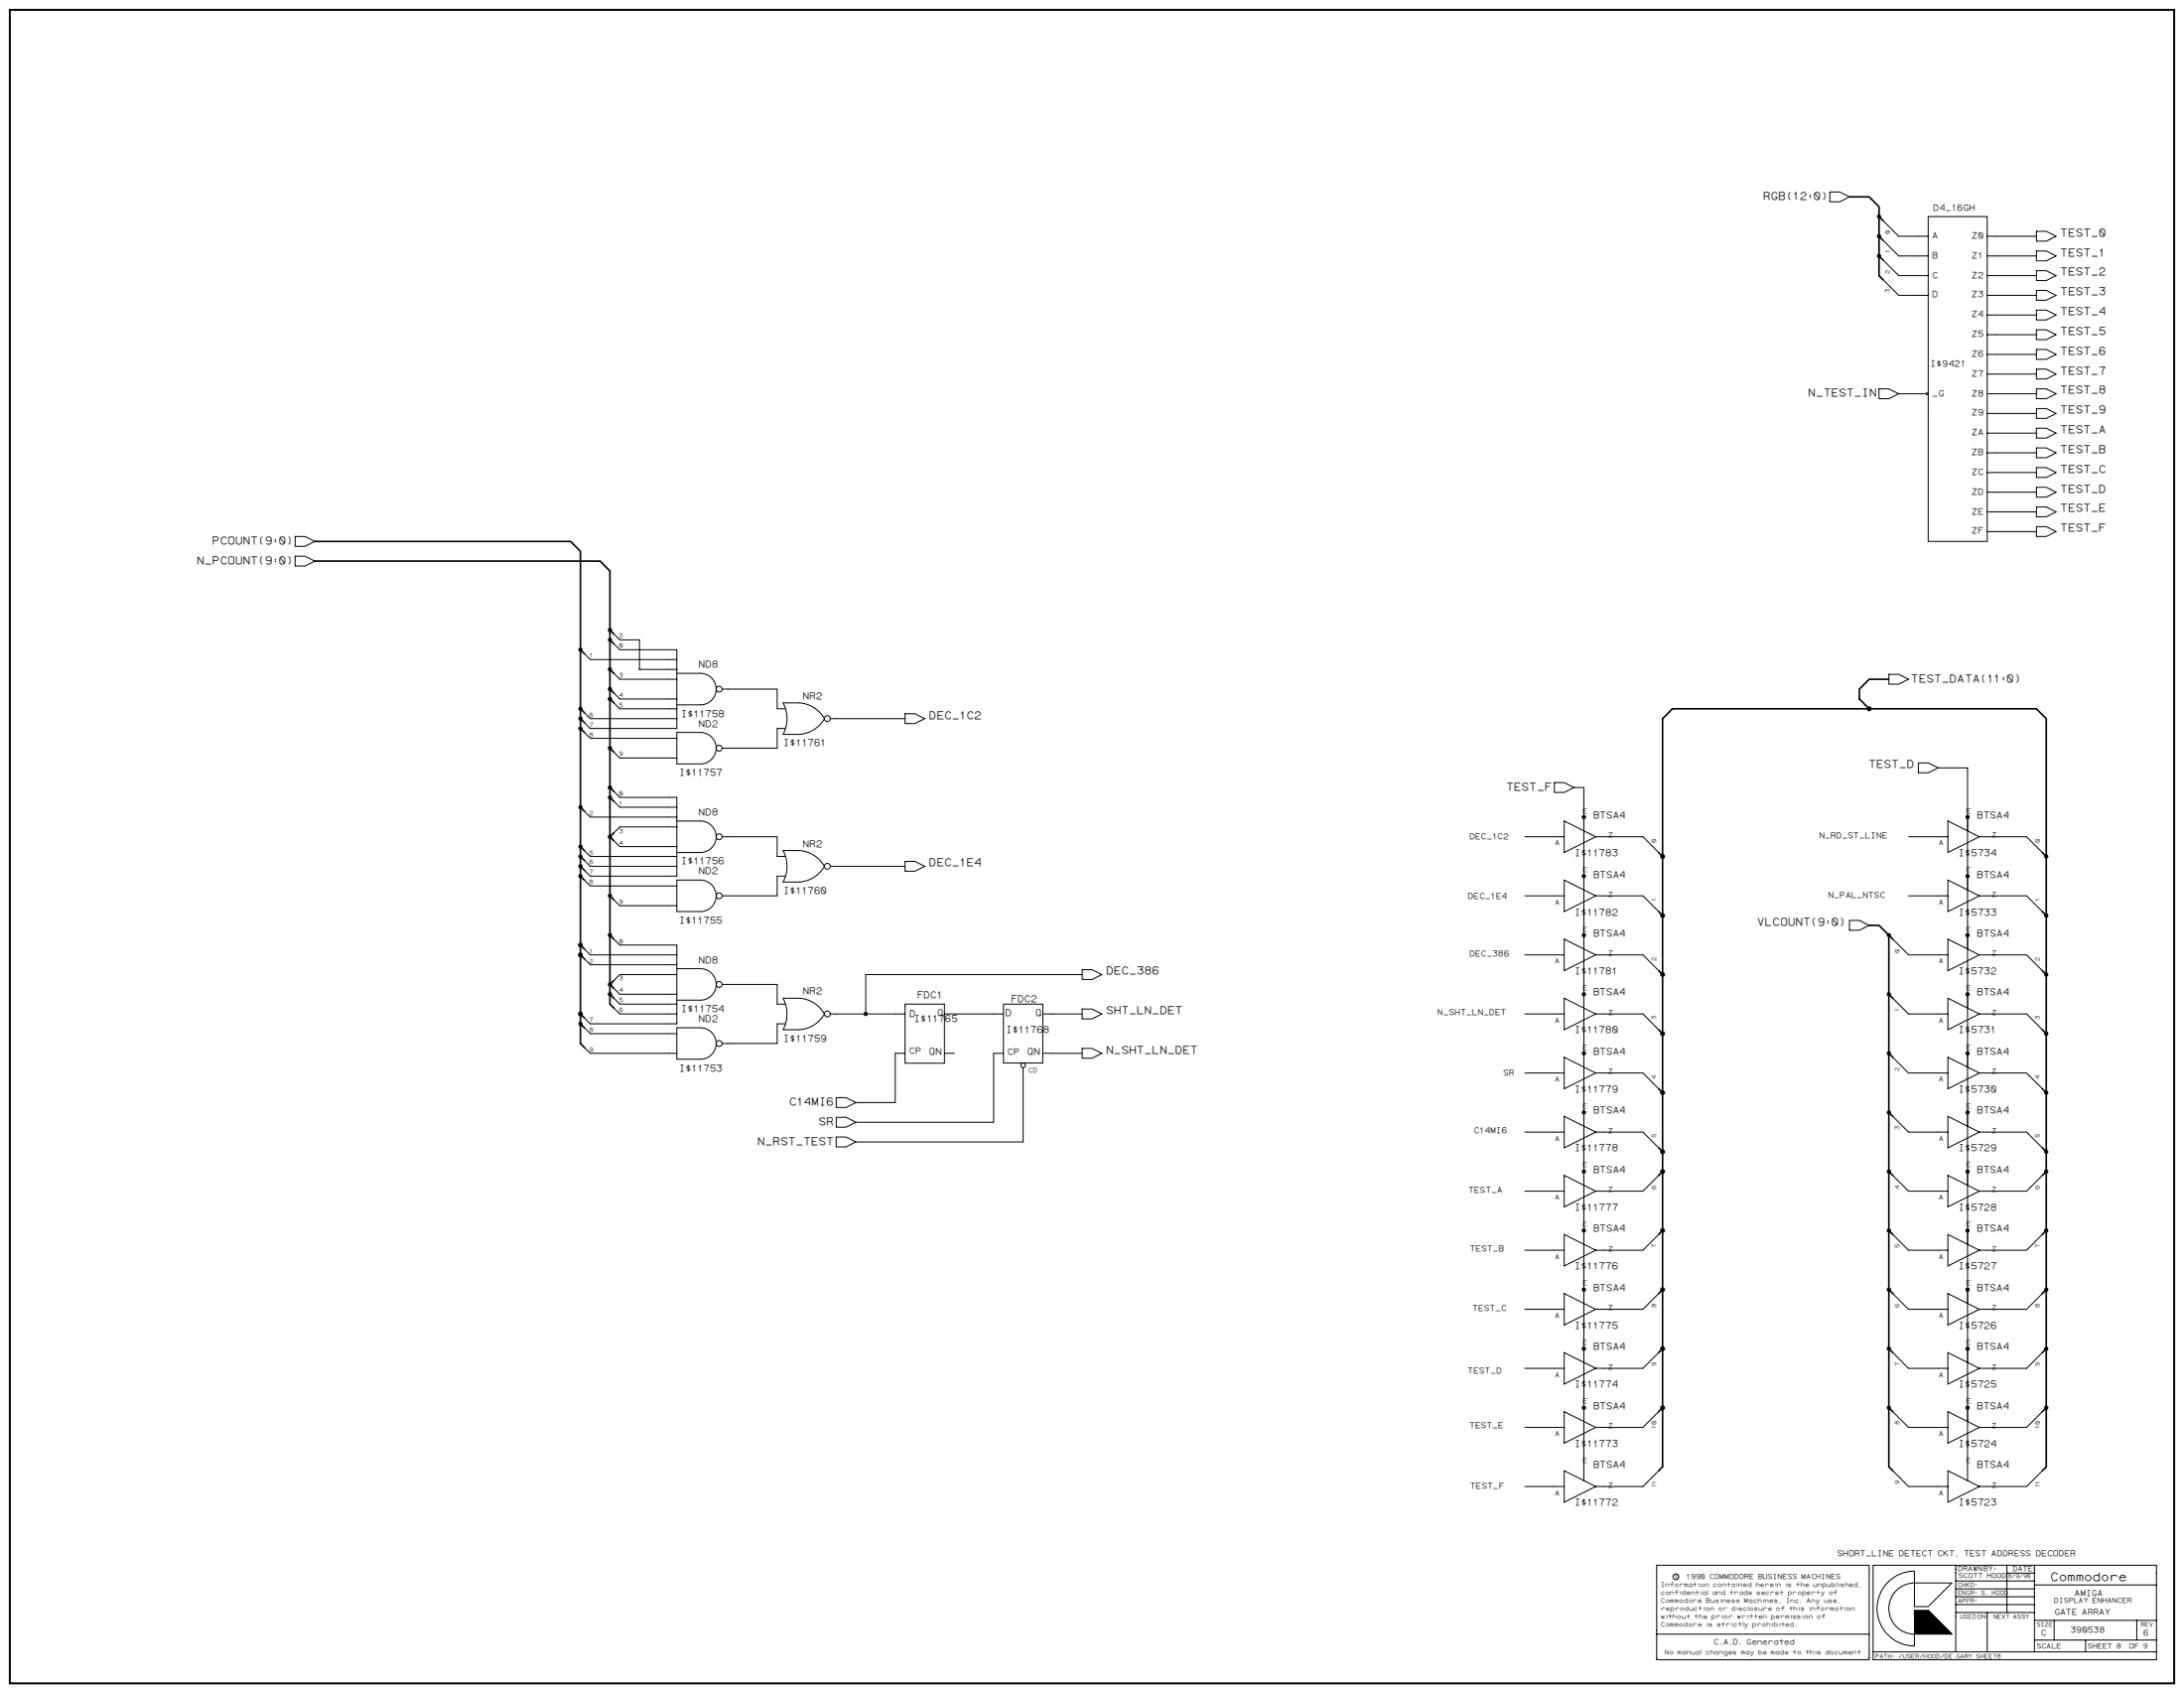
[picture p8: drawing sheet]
<svg xmlns="http://www.w3.org/2000/svg" width="1189mm" height="921mm" viewBox="0 0 1189 921" stroke-linecap="round" stroke-linejoin="round" font-family="sans-serif">
<path d="M5 5h1179v911h-1179z" fill="none" stroke="#fff" stroke-width=".54"/>
<path d="M5 5h1179v911h-1179z" fill="none" stroke="#000" stroke-width="1.1"/>
<g fill="none" stroke="#000" stroke-width=".54">
<path d="M1050 118h32v177h-32zM1050 129h-16M1050 139h-16M1109 129h-27M1109 139h-27M1034 150h16M1109 150h-27M1034 161h16M1109 171h-27M1109 161h-27M1082 193h27M1109 182h-27"/>
<path d="M1023 212h5l6 2-6 3h-5zM1034 214h15M1082 204h27M1109 214h-27M1082 236h27M1109 225h-27M1082 246h27M1109 257h-27M1109 279h-27M1109 268h-27M161 292h5l5 3-5 2h-5zM1109 289h-27"/>
<path d="M161 303h5l5 2-5 3h-5zM318 356l3 3h47M334 345l3 3h11v16h20M334 350l3 3h31v43h-47l-3-3M334 366l3 4h31M334 377l3 3h31M368 366h13a9 9 0 0 1 9 9 9 9 0 0 1-9 8h-13M393 375h30v11h4M1028 367h6l5 3-5 2h-6zM318 388l3 3h47M318 398l3 4h47M334 382l3 4h31"/>
<path d="M368 398h13a9 9 0 0 1 9 9 9 9 0 0 1-9 9h-13zM426 382h9a17 17 0 0 1 14 9 17 17 0 0 1-14 9h-9a18 18 0 0 0 0-18zM427 396h-4v11h-30M452 391h41M493 388h5l5 3-5 3h-5zM334 409l3 3h31M1044 415h6l5 3-5 2h-6zM1055 418h16v388M334 431l3 3h31v43h-47l-3-4M334 436l3 3h31M857 428h5v370M318 441l3 4h47"/>
<path d="M334 457l3 4h31M368 447h13a9 9 0 0 1 9 8 9 9 0 0 1-9 9h-13M368 450h-31l-3 3M393 455h30v11h4M830 455h16M873 455h21M1060 447l17 8-17 9zM1060 455h-21M1103 455h-26M318 463l3 3h47M318 468l3 3h47M318 479l3 3h47"/>
<path d="M368 479h13a9 9 0 0 1 9 8 9 9 0 0 1-9 9h-13zM426 463h9a17 17 0 0 1 14 8 17 17 0 0 1-14 9h-9a18 18 0 0 0 0-17zM427 477h-4v10h-30M452 471h41M493 469h5l5 2-5 3h-5zM1060 479l17 8-17 9zM334 490l3 3h31M830 487h16M873 487h21M1060 487h-21M1077 487h26M318 516l3 4h47"/>
<path d="M334 511l3 3h31v43h-47l-3-3M830 520h16M873 520h21M1007 501h5l5 2-5 3h-5zM1060 511l17 9-17 8zM1060 520h-21M1077 520h26M318 522l3 3h47M334 538l3 3h31M368 527h13a9 9 0 0 1 9 9 9 9 0 0 1-9 8h-13M368 530h-31l-3 3M393 536h30v10h4"/>
<path d="M589 530h-118v22M318 559l3 3h47M334 548l3 4h31M334 543l3 3h31M368 559h13a9 9 0 0 1 9 9 9 9 0 0 1-9 8h-13zM426 543h9a17 17 0 0 1 14 9 17 17 0 0 1-14 8h-9a18 18 0 0 0 0-17zM427 557h-4v11h-30M452 552h41M493 546h21v32h-21zM514 552h32M589 552h-21M589 549h5l6 3-6 2h-5z"/>
<path d="M830 552h16M873 552h21M1060 543l17 9-17 8zM1060 552h-21M1103 552h-26M318 570l3 3h47M493 573h-6v27h-21M514 573h5M546 573h-5v38h-75M589 573h-21M1060 575l17 9-17 8zM455 597h6l5 3-5 3h-6z"/>
<path d="M557 584v37h-91M830 584h16M873 584h21M1039 584h21M1103 584h-26M455 619h6l5 2-5 3h-6zM455 608h6l5 3-5 2h-6zM830 616h16M873 616h21M1039 616h21M1060 607l17 9-17 9zM1103 616h-26"/>
<path d="M1060 640l17 8-17 9zM830 648h16M873 648h21M1039 648h21M1103 648h-26M1060 672l17 8-17 9zM830 680h16M873 680h21M1060 680h-21M1077 680h26M830 712h16M873 712h21"/>
<path d="M1060 704l17 8-17 9zM1060 712h-21M1103 712h-26M1060 736l17 8-17 9zM830 744h16M873 744h21M1039 744h21M1103 744h-26M830 777h16M873 777h21M1039 777h21M1060 768l17 9-17 8z"/>
<path d="M1103 777h-26M830 809h16M873 809h21M1060 800l17 9-17 8zM1060 809h-21M1103 809h-26M1065 852v47M1092 852v25M1092 856h15M1107 852v47M1028 861a20 20 0 0 0-5 22 20 20 0 0 0 19 13v-20h8l12 13h-20a14 14 0 0 1-14-14 14 14 0 0 1 14-14h20l-12 13h-8v-19a20 20 0 0 0-14 6zM1042 877h9"/>
<path d="M1042 878h10M1042 879h11M1042 877h8M1042 878h9M1042 879h10M1042 880h11M1042 876h8M1065 877h42M1065 873h42M1065 869h42M1065 864h42M1065 860h42"/>
<path d="M1082 877v22M1107 862h67M902 889v14h115v-51h-115v37h115M1020 899v4h154v-51h-154v47h154M1042 882h13M1042 881h12M1042 883h14M1042 884h15M1042 885h16M1042 886h17M1042 887h18M1042 888h19"/>
<path d="M1042 882h14M1042 883h15M1042 884h16M1042 885h17M1042 886h18M1042 887h19M1042 889h20M1042 880h12M1042 881h13M1042 888h20M1107 892h67M1107 882h67"/>
<path d="M1118 882v10M1135 892v7M1163 882v10"/>
<circle cx="1023" cy="118" r=".9"/>
<circle cx="1023" cy="129" r=".9"/>
<circle cx="1023" cy="139" r=".9"/>
<circle cx="1049" cy="214" r=".5"/>
<circle cx="316" cy="353" r=".9"/>
<circle cx="332" cy="343" r=".9"/>
<circle cx="332" cy="348" r=".9"/>
<circle cx="332" cy="375" r=".9"/>
<circle cx="332" cy="364" r=".9"/>
<circle cx="391" cy="375" r="1.6"/>
<circle cx="316" cy="391" r=".9"/>
<circle cx="316" cy="396" r=".9"/>
<circle cx="316" cy="386" r=".9"/>
<circle cx="332" cy="380" r=".9"/>
<circle cx="450" cy="391" r="1.6"/>
<circle cx="332" cy="407" r=".9"/>
<circle cx="391" cy="407" r="1.6"/>
<circle cx="316" cy="439" r=".9"/>
<circle cx="332" cy="428" r=".9"/>
<circle cx="332" cy="434" r=".9"/>
<circle cx="332" cy="455" r=".9"/>
<circle cx="391" cy="455" r="1.6"/>
<circle cx="862" cy="445" r=".9"/>
<circle cx="1071" cy="445" r=".9"/>
<circle cx="316" cy="477" r=".9"/>
<circle cx="316" cy="466" r=".9"/>
<circle cx="316" cy="471" r=".9"/>
<circle cx="316" cy="461" r=".9"/>
<circle cx="450" cy="471" r="1.6"/>
<circle cx="862" cy="477" r=".9"/>
<circle cx="1071" cy="477" r=".9"/>
<circle cx="1114" cy="466" r=".9"/>
<circle cx="332" cy="487" r=".9"/>
<circle cx="391" cy="487" r="1.6"/>
<circle cx="1114" cy="498" r=".9"/>
<circle cx="332" cy="509" r=".9"/>
<circle cx="862" cy="509" r=".9"/>
<circle cx="1028" cy="509" r=".9"/>
<circle cx="1071" cy="509" r=".9"/>
<circle cx="332" cy="536" r=".9"/>
<circle cx="391" cy="536" r="1.6"/>
<circle cx="1114" cy="530" r=".9"/>
<circle cx="316" cy="557" r=".9"/>
<circle cx="332" cy="541" r=".9"/>
<circle cx="450" cy="552" r="1.6"/>
<circle cx="471" cy="552" r=".9"/>
<circle cx="862" cy="541" r=".9"/>
<circle cx="1028" cy="541" r=".9"/>
<circle cx="1071" cy="541" r=".9"/>
<circle cx="391" cy="568" r="1.6"/>
<circle cx="862" cy="573" r=".9"/>
<circle cx="1028" cy="573" r=".9"/>
<circle cx="1071" cy="573" r=".9"/>
<circle cx="1114" cy="562" r=".9"/>
<circle cx="1114" cy="595" r=".9"/>
<circle cx="862" cy="605" r=".9"/>
<circle cx="1028" cy="605" r=".9"/>
<circle cx="1071" cy="605" r=".9"/>
<circle cx="862" cy="637" r=".9"/>
<circle cx="1028" cy="637" r=".9"/>
<circle cx="1071" cy="637" r=".9"/>
<circle cx="1114" cy="627" r=".9"/>
<circle cx="1114" cy="637" r=".9"/>
<circle cx="862" cy="669" r=".9"/>
<circle cx="1028" cy="669" r=".9"/>
<circle cx="1071" cy="669" r=".9"/>
<circle cx="1114" cy="669" r=".9"/>
<circle cx="862" cy="702" r=".9"/>
<circle cx="1028" cy="702" r=".9"/>
<circle cx="1071" cy="702" r=".9"/>
<circle cx="1114" cy="702" r=".9"/>
<circle cx="862" cy="734" r=".9"/>
<circle cx="1028" cy="734" r=".9"/>
<circle cx="1071" cy="734" r=".9"/>
<circle cx="1114" cy="734" r=".9"/>
<circle cx="862" cy="766" r=".9"/>
<circle cx="1028" cy="766" r=".9"/>
<circle cx="1071" cy="766" r=".9"/>
<circle cx="1114" cy="766" r=".9"/>
<circle cx="912" cy="858" r="1.6"/>
</g>
<g fill="#000">
<circle cx="1023" cy="118" r=".9"/>
<circle cx="1023" cy="129" r=".9"/>
<circle cx="1023" cy="139" r=".9"/>
<circle cx="316" cy="353" r=".9"/>
<circle cx="332" cy="343" r=".9"/>
<circle cx="332" cy="348" r=".9"/>
<circle cx="332" cy="364" r=".9"/>
<circle cx="332" cy="375" r=".9"/>
<circle cx="316" cy="391" r=".9"/>
<circle cx="316" cy="396" r=".9"/>
<circle cx="316" cy="386" r=".9"/>
<circle cx="332" cy="380" r=".9"/>
<circle cx="1017" cy="386" r=".9"/>
<circle cx="332" cy="407" r=".9"/>
<circle cx="316" cy="439" r=".9"/>
<circle cx="332" cy="428" r=".9"/>
<circle cx="332" cy="434" r=".9"/>
<circle cx="332" cy="455" r=".9"/>
<circle cx="862" cy="445" r=".9"/>
<circle cx="1071" cy="445" r=".9"/>
<circle cx="316" cy="466" r=".9"/>
<circle cx="316" cy="471" r=".9"/>
<circle cx="316" cy="477" r=".9"/>
<circle cx="316" cy="461" r=".9"/>
<circle cx="862" cy="477" r=".9"/>
<circle cx="905" cy="466" r=".9"/>
<circle cx="1071" cy="477" r=".9"/>
<circle cx="1114" cy="466" r=".9"/>
<circle cx="332" cy="487" r=".9"/>
<circle cx="905" cy="498" r=".9"/>
<circle cx="1114" cy="498" r=".9"/>
<circle cx="316" cy="514" r=".9"/>
<circle cx="316" cy="520" r=".9"/>
<circle cx="332" cy="509" r=".9"/>
<circle cx="862" cy="509" r=".9"/>
<circle cx="1028" cy="509" r=".9"/>
<circle cx="1071" cy="509" r=".9"/>
<circle cx="332" cy="536" r=".9"/>
<circle cx="905" cy="530" r=".9"/>
<circle cx="1114" cy="530" r=".9"/>
<circle cx="316" cy="552" r=".9"/>
<circle cx="316" cy="557" r=".9"/>
<circle cx="332" cy="541" r=".9"/>
<circle cx="471" cy="552" r=".9"/>
<circle cx="862" cy="541" r=".9"/>
<circle cx="1028" cy="541" r=".9"/>
<circle cx="1071" cy="541" r=".9"/>
<circle cx="862" cy="573" r=".9"/>
<circle cx="905" cy="562" r=".9"/>
<circle cx="1028" cy="573" r=".9"/>
<circle cx="1071" cy="573" r=".9"/>
<circle cx="1114" cy="562" r=".9"/>
<circle cx="905" cy="595" r=".9"/>
<circle cx="1114" cy="595" r=".9"/>
<circle cx="862" cy="605" r=".9"/>
<circle cx="1028" cy="605" r=".9"/>
<circle cx="1071" cy="605" r=".9"/>
<circle cx="862" cy="637" r=".9"/>
<circle cx="905" cy="627" r=".9"/>
<circle cx="905" cy="637" r=".9"/>
<circle cx="1028" cy="637" r=".9"/>
<circle cx="1071" cy="637" r=".9"/>
<circle cx="1114" cy="627" r=".9"/>
<circle cx="1114" cy="637" r=".9"/>
<circle cx="862" cy="669" r=".9"/>
<circle cx="905" cy="669" r=".9"/>
<circle cx="1028" cy="669" r=".9"/>
<circle cx="1071" cy="669" r=".9"/>
<circle cx="1114" cy="669" r=".9"/>
<circle cx="862" cy="702" r=".9"/>
<circle cx="905" cy="702" r=".9"/>
<circle cx="1028" cy="702" r=".9"/>
<circle cx="1071" cy="702" r=".9"/>
<circle cx="1114" cy="702" r=".9"/>
<circle cx="862" cy="734" r=".9"/>
<circle cx="905" cy="734" r=".9"/>
<circle cx="1028" cy="734" r=".9"/>
<circle cx="1071" cy="734" r=".9"/>
<circle cx="1114" cy="734" r=".9"/>
<circle cx="862" cy="766" r=".9"/>
<circle cx="905" cy="766" r=".9"/>
<circle cx="1028" cy="766" r=".9"/>
<circle cx="1071" cy="766" r=".9"/>
<circle cx="1114" cy="766" r=".9"/>
</g>
<g fill="none" stroke="#000" stroke-width=".89">
<path d="M1007 107h10l6 5v38M171 295h140l5 5v268l2 2M171 305h156l5 6v235l2 2M316 353l2 3M332 348l2 2M332 343l2 2M332 375l2 2M332 364l2 2M1028 370h-11l-5 5v5l5 6h92l5 5v407M316 396l2 2M316 391l2 2M316 386l2 2"/>
<path d="M332 380l2 2M1017 386h-107l-5 5v407M332 407l2 2M316 439l2 2M332 434l2 2M332 428l2 3M334 453l-2 2 2 2M316 477l2 2M316 471l2 2M316 466l2 2M316 461l2 2M332 487l2 3"/>
<path d="M316 520l2 2M316 514l2 2M332 509l2 2M1017 503h6l5 6v289M334 533l-2 3 2 2M316 557l2 2M316 552l2 2M332 541l2 2"/>
<circle cx="1017" cy="386" r=".9"/>
<circle cx="905" cy="466" r=".9"/>
<circle cx="905" cy="498" r=".9"/>
<circle cx="316" cy="520" r=".9"/>
<circle cx="316" cy="514" r=".9"/>
<circle cx="905" cy="530" r=".9"/>
<circle cx="316" cy="552" r=".9"/>
<circle cx="905" cy="562" r=".9"/>
<circle cx="905" cy="595" r=".9"/>
<circle cx="905" cy="627" r=".9"/>
<circle cx="905" cy="637" r=".9"/>
<circle cx="905" cy="669" r=".9"/>
<circle cx="905" cy="702" r=".9"/>
<circle cx="905" cy="734" r=".9"/>
<circle cx="905" cy="766" r=".9"/>
</g>
<path d="M546 546h22v32h-22z" fill="#fff"/>
<g fill="none" stroke="#000" stroke-width=".54">
<path d="M996 104h5l6 3-6 3h-5zM1025 120l9 9M1025 131l9 8M1109 126h5l5 3-5 2h-5zM1109 137h5l5 2-5 3h-5zM1025 152l9 9M1025 141l9 9M1109 147h5l5 3-5 3h-5zM1109 158h5l5 3-5 2h-5zM1109 179h5l5 3-5 3h-5zM1109 169h5l5 2-5 3h-5zM1109 190h5l5 3-5 2h-5z"/>
<path d="M1109 201h5l5 3-5 2h-5zM1109 212h5l5 2-5 3h-5zM1109 233h5l5 3-5 2h-5zM1109 222h5l5 3-5 3h-5zM1109 244h5l5 2-5 3h-5zM1109 254h5l5 3-5 3h-5zM1109 276h5l5 3-5 2h-5zM1109 265h5l5 3-5 2h-5zM1109 287h5l5 2-5 3h-5zM846 426h5l6 2-6 3h-5zM846 455h5M851 447l18 8-18 9z"/>
<path d="M862 445v7M869 455h4M894 455l9 9M1103 455l9 9M851 479l18 8-18 9zM862 477v7M846 487h5M869 487h4M894 487l9 9M1103 487l9 9M846 520h5M851 511l18 9-18 8z"/>
<path d="M862 509v7M869 520h4M894 520l9 8M1030 511l9 9M1103 520l9 8M589 528h5l6 2-6 3h-5zM546 546h22v32h-22zM846 552h5M851 543l18 9-18 8zM862 541v7M869 552h4M894 552l9 8"/>
<path d="M1030 543l9 9M1103 552l9 8M589 570h5l6 3-6 3h-5zM851 575l18 9-18 8zM862 573v8M1030 575l9 9M557 581v3M846 584h5M869 584h4M894 584l9 8M1103 584l9 8M846 616h5"/>
<path d="M851 607l18 9-18 9zM862 605v8M869 616h4M894 616l9 9M1030 607l9 9M1103 616l9 9M851 640l18 8-18 9zM862 637v8M903 640l-9 8M1030 640l9 8M1112 640l-9 8M846 648h5"/>
<path d="M869 648h4M851 672l18 8-18 9zM862 669v8M903 672l-9 8M1030 672l9 8M1112 672l-9 8M846 680h5M869 680h4M846 712h5M851 704l18 8-18 9zM862 702v7M869 712h4"/>
<path d="M903 704l-9 8M1030 704l9 8M1112 704l-9 8M851 736l18 8-18 9zM862 734v7M903 736l-9 8M1030 736l9 8M1112 736l-9 8M846 744h5M869 744h4M846 777h5M851 768l18 9-18 8z"/>
<path d="M862 766v7M869 777h4M903 768l-9 9M1030 768l9 9M1112 768l-9 9M862 798v8M846 809h5M851 800l18 9-18 8zM869 809h4M903 800l-9 9M1030 800l9 9M1112 800l-9 9"/>
<circle cx="557" cy="580" r="1.3"/>
</g>
<g fill="none" stroke="#000" stroke-width=".89">
<path d="M1023 118l2 2M1023 139l2 2M1023 129l2 2M1023 150l2 2M903 464l2 2M1112 464l2 2M903 496l2 2M1112 496l2 2M1028 509l2 2M903 528l2 2M1112 528l2 2M1028 541l2 2"/>
<path d="M903 560l2 2M1028 573l2 2M1112 560l2 2M903 592l2 3M1112 592l2 3M1028 605l2 2M903 625l2 2M905 637l-2 3M1028 637l2 3M1112 625l2 2M1114 637l-2 3M905 669l-2 3"/>
<path d="M1028 669l2 3M1114 669l-2 3M905 702l-2 2M1028 702l2 2M1114 702l-2 2M905 734l-2 2M1028 734l2 2M1114 734l-2 2M905 766l-2 2M1028 766l2 2M1114 766l-2 2M905 798l-2 2"/>
<path d="M1028 798l2 2M1114 798l-2 2"/>
</g>
<text font-size="6.5" x="1116" y="860">Commodore</text>
<g font-size="6">
<text x="960" y="108">RGB(12:0)</text>
<text x="1121" y="128">TEST_0</text>
<text x="1121" y="139">TEST_1</text>
<text x="1121" y="150">TEST_2</text>
<text x="1121" y="161">TEST_3</text>
<text x="1121" y="171">TEST_4</text>
<text x="1121" y="182">TEST_5</text>
<text x="1121" y="193">TEST_6</text>
<text x="1121" y="203">TEST_7</text>
<text x="984" y="216">N_TEST_IN</text>
<text x="1121" y="214">TEST_8</text>
<text x="1121" y="225">TEST_9</text>
<text x="1121" y="236">TEST_A</text>
<text x="1121" y="246">TEST_B</text>
<text x="1121" y="257">TEST_C</text>
<text x="1121" y="268">TEST_D</text>
<text x="1121" y="278">TEST_E</text>
<text x="1121" y="289">TEST_F</text>
<text x="115" y="296">PCOUNT(9:0)</text>
<text x="107" y="307">N_PCOUNT(9:0)</text>
<text x="1040" y="371">TEST_DATA(11:0)</text>
<text x="506" y="391">DEC_1C2</text>
<text x="1017" y="418">TEST_D</text>
<text x="820" y="430">TEST_F</text>
<text x="506" y="471">DEC_1E4</text>
<text x="956" y="503">VLCOUNT(9:0)</text>
<text x="602" y="530">DEC_386</text>
<text x="602" y="552">SHT_LN_DET</text>
<text x="602" y="573">N_SHT_LN_DET</text>
<text x="430" y="601">C14MI6</text>
<text x="446" y="612">SR</text>
<text x="412" y="623">N_RST_TEST</text>
</g>
<g font-size="5.2">
<text x="380" y="363">ND8</text>
<text x="437" y="380">NR2</text>
<text x="371" y="390">I$11758</text>
<text x="380" y="395">ND2</text>
<text x="426" y="406">I$11761</text>
<text x="370" y="422">I$11757</text>
<text x="380" y="443">ND8</text>
<text x="867" y="445">BTSA4</text>
<text x="1076" y="445">BTSA4</text>
<text x="437" y="461">NR2</text>
<text x="857" y="466">I$11783</text>
<text x="1066" y="466">I$5734</text>
<text x="371" y="470">I$11756</text>
<text x="380" y="476">ND2</text>
<text x="867" y="477">BTSA4</text>
<text x="1076" y="477">BTSA4</text>
<text x="426" y="486">I$11760</text>
<text x="857" y="498">I$11782</text>
<text x="1066" y="498">I$5733</text>
<text x="370" y="502">I$11755</text>
<text x="867" y="509">BTSA4</text>
<text x="1076" y="509">BTSA4</text>
<text x="380" y="524">ND8</text>
<text x="857" y="530">I$11781</text>
<text x="1066" y="530">I$5732</text>
<text x="437" y="541">NR2</text>
<text x="499" y="543">FDC1</text>
<text x="550" y="545">FDC2</text>
<text x="867" y="542">BTSA4</text>
<text x="1076" y="542">BTSA4</text>
<text x="371" y="551">I$11754</text>
<text x="380" y="556">ND2</text>
<text x="495" y="553">D</text>
<text x="498" y="556">I$11765</text>
<text x="510" y="553">Q</text>
<text x="547" y="553">D</text>
<text x="564" y="553">Q</text>
<text x="547" y="562">I$11768</text>
<text x="857" y="562">I$11780</text>
<text x="1066" y="562">I$5731</text>
<text x="426" y="567">I$11759</text>
<text x="506" y="574">QN</text>
<text x="559" y="574">QN</text>
<text x="867" y="574">BTSA4</text>
<text x="1076" y="574">BTSA4</text>
<text x="370" y="583">I$11753</text>
<text x="857" y="594">I$11779</text>
<text x="1066" y="594">I$5730</text>
<text x="867" y="606">BTSA4</text>
<text x="1076" y="606">BTSA4</text>
<text x="857" y="626">I$11778</text>
<text x="1066" y="626">I$5729</text>
<text x="867" y="638">BTSA4</text>
<text x="1076" y="638">BTSA4</text>
<text x="857" y="659">I$11777</text>
<text x="1066" y="659">I$5728</text>
<text x="867" y="670">BTSA4</text>
<text x="1076" y="670">BTSA4</text>
<text x="857" y="691">I$11776</text>
<text x="1066" y="691">I$5727</text>
<text x="867" y="702">BTSA4</text>
<text x="1076" y="702">BTSA4</text>
<text x="857" y="723">I$11775</text>
<text x="1066" y="723">I$5726</text>
<text x="867" y="734">BTSA4</text>
<text x="1076" y="734">BTSA4</text>
<text x="857" y="755">I$11774</text>
<text x="1066" y="755">I$5725</text>
<text x="867" y="767">BTSA4</text>
<text x="1076" y="767">BTSA4</text>
<text x="857" y="787">I$11773</text>
<text x="1066" y="787">I$5724</text>
<text x="867" y="799">BTSA4</text>
<text x="1076" y="799">BTSA4</text>
<text x="857" y="819">I$11772</text>
<text x="1066" y="819">I$5723</text>
</g>
<g font-size="4.8">
<text x="1052" y="115">D4_16GH</text>
<text x="1052" y="130">A</text>
<text x="1073" y="130">Z0</text>
<text x="1052" y="140">B</text>
<text x="1073" y="140">Z1</text>
<text x="1052" y="151">C</text>
<text x="1073" y="151">Z2</text>
<text x="1052" y="162">D</text>
<text x="1073" y="162">Z3</text>
<text x="1073" y="172">Z4</text>
<text x="1073" y="183">Z5</text>
<text x="1073" y="194">Z6</text>
<text x="1051" y="199">I$9421</text>
<text x="1073" y="205">Z7</text>
<text x="1052" y="215">_G</text>
<text x="1073" y="215">Z8</text>
<text x="1073" y="226">Z9</text>
<text x="1073" y="237">ZA</text>
<text x="1073" y="247">ZB</text>
<text x="1073" y="258">ZC</text>
<text x="1073" y="269">ZD</text>
<text x="1073" y="280">ZE</text>
<text x="1073" y="290">ZF</text>
<text x="495" y="573">CP</text>
<text x="548" y="574">CP</text>
</g>
<g font-size="4.5">
<text x="990" y="456">N_RD_ST_LINE</text>
<text x="800" y="457">DEC_1C2</text>
<text x="799" y="489">DEC_1E4</text>
<text x="995" y="489">N_PAL_NTSC</text>
<text x="800" y="521">DEC_386</text>
<text x="782" y="552">N_SHT_LN_DET</text>
<text x="818" y="585">SR</text>
<text x="802" y="616">C14MI6</text>
<text x="799" y="649">TEST_A</text>
<text x="800" y="681">TEST_B</text>
<text x="801" y="713">TEST_C</text>
<text x="799" y="747">TEST_D</text>
<text x="800" y="777">TEST_E</text>
<text x="800" y="810">TEST_F</text>
<text x="1000" y="847">SHORT_LINE DETECT CKT, TEST ADDRESS DECODER</text>
<text x="1129" y="868">AMIGA</text>
<text x="1118" y="879">GATE ARRAY</text>
<text x="1111" y="890">C</text>
<text x="1127" y="888">390538</text>
<text x="1167" y="890">6</text>
</g>
<text font-size="4.2" x="933" y="894">C.A.D. Generated</text>
<g font-size="3.9">
<text x="861" y="442">E</text>
<text x="1070" y="442">E</text>
<text x="875" y="456">Z</text>
<text x="1084" y="456">Z</text>
<text x="846" y="460">A</text>
<text x="1055" y="460">A</text>
<text x="861" y="474">E</text>
<text x="1070" y="474">E</text>
<text x="875" y="488">Z</text>
<text x="1084" y="488">Z</text>
<text x="846" y="492">A</text>
<text x="1055" y="492">A</text>
<text x="861" y="506">E</text>
<text x="1070" y="506">E</text>
<text x="875" y="520">Z</text>
<text x="1084" y="520">Z</text>
<text x="846" y="524">A</text>
<text x="1055" y="524">A</text>
<text x="861" y="539">E</text>
<text x="1070" y="539">E</text>
<text x="846" y="556">A</text>
<text x="875" y="552">Z</text>
<text x="1055" y="556">A</text>
<text x="1084" y="552">Z</text>
<text x="861" y="571">E</text>
<text x="1070" y="571">E</text>
<text x="875" y="584">Z</text>
<text x="1084" y="584">Z</text>
<text x="846" y="589">A</text>
<text x="1055" y="589">A</text>
<text x="861" y="603">E</text>
<text x="1070" y="603">E</text>
<text x="875" y="616">Z</text>
<text x="1084" y="616">Z</text>
<text x="846" y="621">A</text>
<text x="1055" y="621">A</text>
<text x="861" y="635">E</text>
<text x="1070" y="635">E</text>
<text x="846" y="653">A</text>
<text x="875" y="648">Z</text>
<text x="1055" y="653">A</text>
<text x="1084" y="648">Z</text>
<text x="861" y="667">E</text>
<text x="1070" y="667">E</text>
<text x="875" y="681">Z</text>
<text x="1084" y="681">Z</text>
<text x="846" y="685">A</text>
<text x="1055" y="685">A</text>
<text x="861" y="699">E</text>
<text x="1070" y="699">E</text>
<text x="875" y="713">Z</text>
<text x="1084" y="713">Z</text>
<text x="846" y="717">A</text>
<text x="1055" y="717">A</text>
<text x="861" y="731">E</text>
<text x="1070" y="731">E</text>
<text x="846" y="749">A</text>
<text x="875" y="745">Z</text>
<text x="1055" y="749">A</text>
<text x="1084" y="745">Z</text>
<text x="861" y="764">E</text>
<text x="1070" y="764">E</text>
<text x="875" y="777">Z</text>
<text x="1084" y="777">Z</text>
<text x="846" y="781">A</text>
<text x="1055" y="781">A</text>
<text x="861" y="796">E</text>
<text x="1070" y="796">E</text>
<text x="875" y="809">Z</text>
<text x="1084" y="809">Z</text>
<text x="846" y="813">A</text>
<text x="1055" y="813">A</text>
<text x="1066" y="855">DRAWNBY:</text>
<text x="1096" y="855">DATE</text>
<text x="918" y="859">1990 COMMODORE BUSINESS MACHINES</text>
<text x="1066" y="858">SCOTT HOOD</text>
<text x="1118" y="872">DISPLAY ENHANCER</text>
<text x="1109" y="897">SCALE</text>
<text x="1136" y="897">SHEET 8</text>
<text x="1159" y="897">OF 9</text>
</g>
<text font-size="3.6" x="560" y="583">CD</text>
<g font-size="3.5">
<text x="904" y="863">Information contained herein is the unpublished,</text>
<text x="912" y="859">c</text>
<text x="904" y="868">confidential and trade secret property of</text>
<text x="904" y="872">Commodore Business Machines, Inc. Any use,</text>
<text x="904" y="876">reproduction or disclosure of this information</text>
<text x="904" y="881">without the prior written permission of</text>
<text x="904" y="885">Commodore is strictly prohibited.</text>
<text x="906" y="900">No manual changes may be made to this document</text>
</g>
<g font-size="3.3">
<text x="1029" y="127" transform="rotate(-90 1029 127)">0</text>
<text x="1029" y="138" transform="rotate(-90 1029 138)">1</text>
<text x="1029" y="149" transform="rotate(-90 1029 149)">2</text>
<text x="1029" y="160" transform="rotate(-90 1029 160)">3</text>
<text x="337" y="347">2</text>
<text x="337" y="352">0</text>
<text x="321" y="358">1</text>
<text x="337" y="368">3</text>
<text x="337" y="379">4</text>
<text x="321" y="390">6</text>
<text x="337" y="385">5</text>
<text x="321" y="395">7</text>
<text x="321" y="401">8</text>
<text x="337" y="411">9</text>
<text x="337" y="433">0</text>
<text x="321" y="443">2</text>
<text x="337" y="438">1</text>
<text x="337" y="453">3</text>
<text x="337" y="460">4</text>
<text x="901" y="458" transform="rotate(-90 901 458)">0</text>
<text x="1110" y="458" transform="rotate(-90 1110 458)">0</text>
<text x="321" y="465">5</text>
<text x="321" y="470">6</text>
<text x="321" y="476">7</text>
<text x="321" y="481">8</text>
<text x="337" y="492">9</text>
<text x="901" y="491" transform="rotate(-90 901 491)">1</text>
<text x="1110" y="491" transform="rotate(-90 1110 491)">1</text>
<text x="337" y="513">0</text>
<text x="321" y="518">1</text>
<text x="1034" y="518" transform="rotate(-90 1034 518)">0</text>
<text x="321" y="524">2</text>
<text x="901" y="523" transform="rotate(-90 901 523)">2</text>
<text x="1110" y="523" transform="rotate(-90 1110 523)">2</text>
<text x="337" y="533">3</text>
<text x="337" y="540">4</text>
<text x="337" y="545">5</text>
<text x="337" y="551">6</text>
<text x="1034" y="550" transform="rotate(-90 1034 550)">1</text>
<text x="321" y="556">7</text>
<text x="901" y="555" transform="rotate(-90 901 555)">3</text>
<text x="1110" y="555" transform="rotate(-90 1110 555)">3</text>
<text x="321" y="561">8</text>
<text x="321" y="572">9</text>
<text x="901" y="587" transform="rotate(-90 901 587)">4</text>
<text x="1034" y="583" transform="rotate(-90 1034 583)">2</text>
<text x="1110" y="587" transform="rotate(-90 1110 587)">4</text>
<text x="1034" y="615" transform="rotate(-90 1034 615)">3</text>
<text x="901" y="619" transform="rotate(-90 901 619)">5</text>
<text x="1110" y="619" transform="rotate(-90 1110 619)">5</text>
<text x="901" y="647" transform="rotate(-90 901 647)">6</text>
<text x="1034" y="647" transform="rotate(-90 1034 647)">4</text>
<text x="1110" y="647" transform="rotate(-90 1110 647)">6</text>
<text x="901" y="679" transform="rotate(-90 901 679)">7</text>
<text x="1034" y="679" transform="rotate(-90 1034 679)">5</text>
<text x="1110" y="679" transform="rotate(-90 1110 679)">7</text>
<text x="901" y="711" transform="rotate(-90 901 711)">8</text>
<text x="1034" y="711" transform="rotate(-90 1034 711)">6</text>
<text x="1110" y="711" transform="rotate(-90 1110 711)">8</text>
<text x="901" y="743" transform="rotate(-90 901 743)">9</text>
<text x="1034" y="743" transform="rotate(-90 1034 743)">7</text>
<text x="1110" y="743" transform="rotate(-90 1110 743)">9</text>
<text x="901" y="778" transform="rotate(-90 901 778)">10</text>
<text x="1034" y="776" transform="rotate(-90 1034 776)">8</text>
<text x="1110" y="778" transform="rotate(-90 1110 778)">10</text>
<text x="901" y="809" transform="rotate(-90 901 809)">11</text>
<text x="1034" y="808" transform="rotate(-90 1034 808)">9</text>
<text x="1110" y="809" transform="rotate(-90 1110 809)">11</text>
<text x="1066" y="863">CHKD:</text>
<text x="1066" y="868">ENGR: S. HOOD</text>
<text x="1066" y="872">APPR:</text>
<text x="1067" y="881">USED ON</text>
<text x="1085" y="881">NEXT ASSY</text>
<text x="1109" y="885">SIZE</text>
<text x="1165" y="885">REV</text>
<text x="1021" y="902">PATH: /USER/HOOD/DE.GARY SHEET8</text>
</g>
<text font-size="3" x="1093" y="859">8/9/90</text>
</svg>
